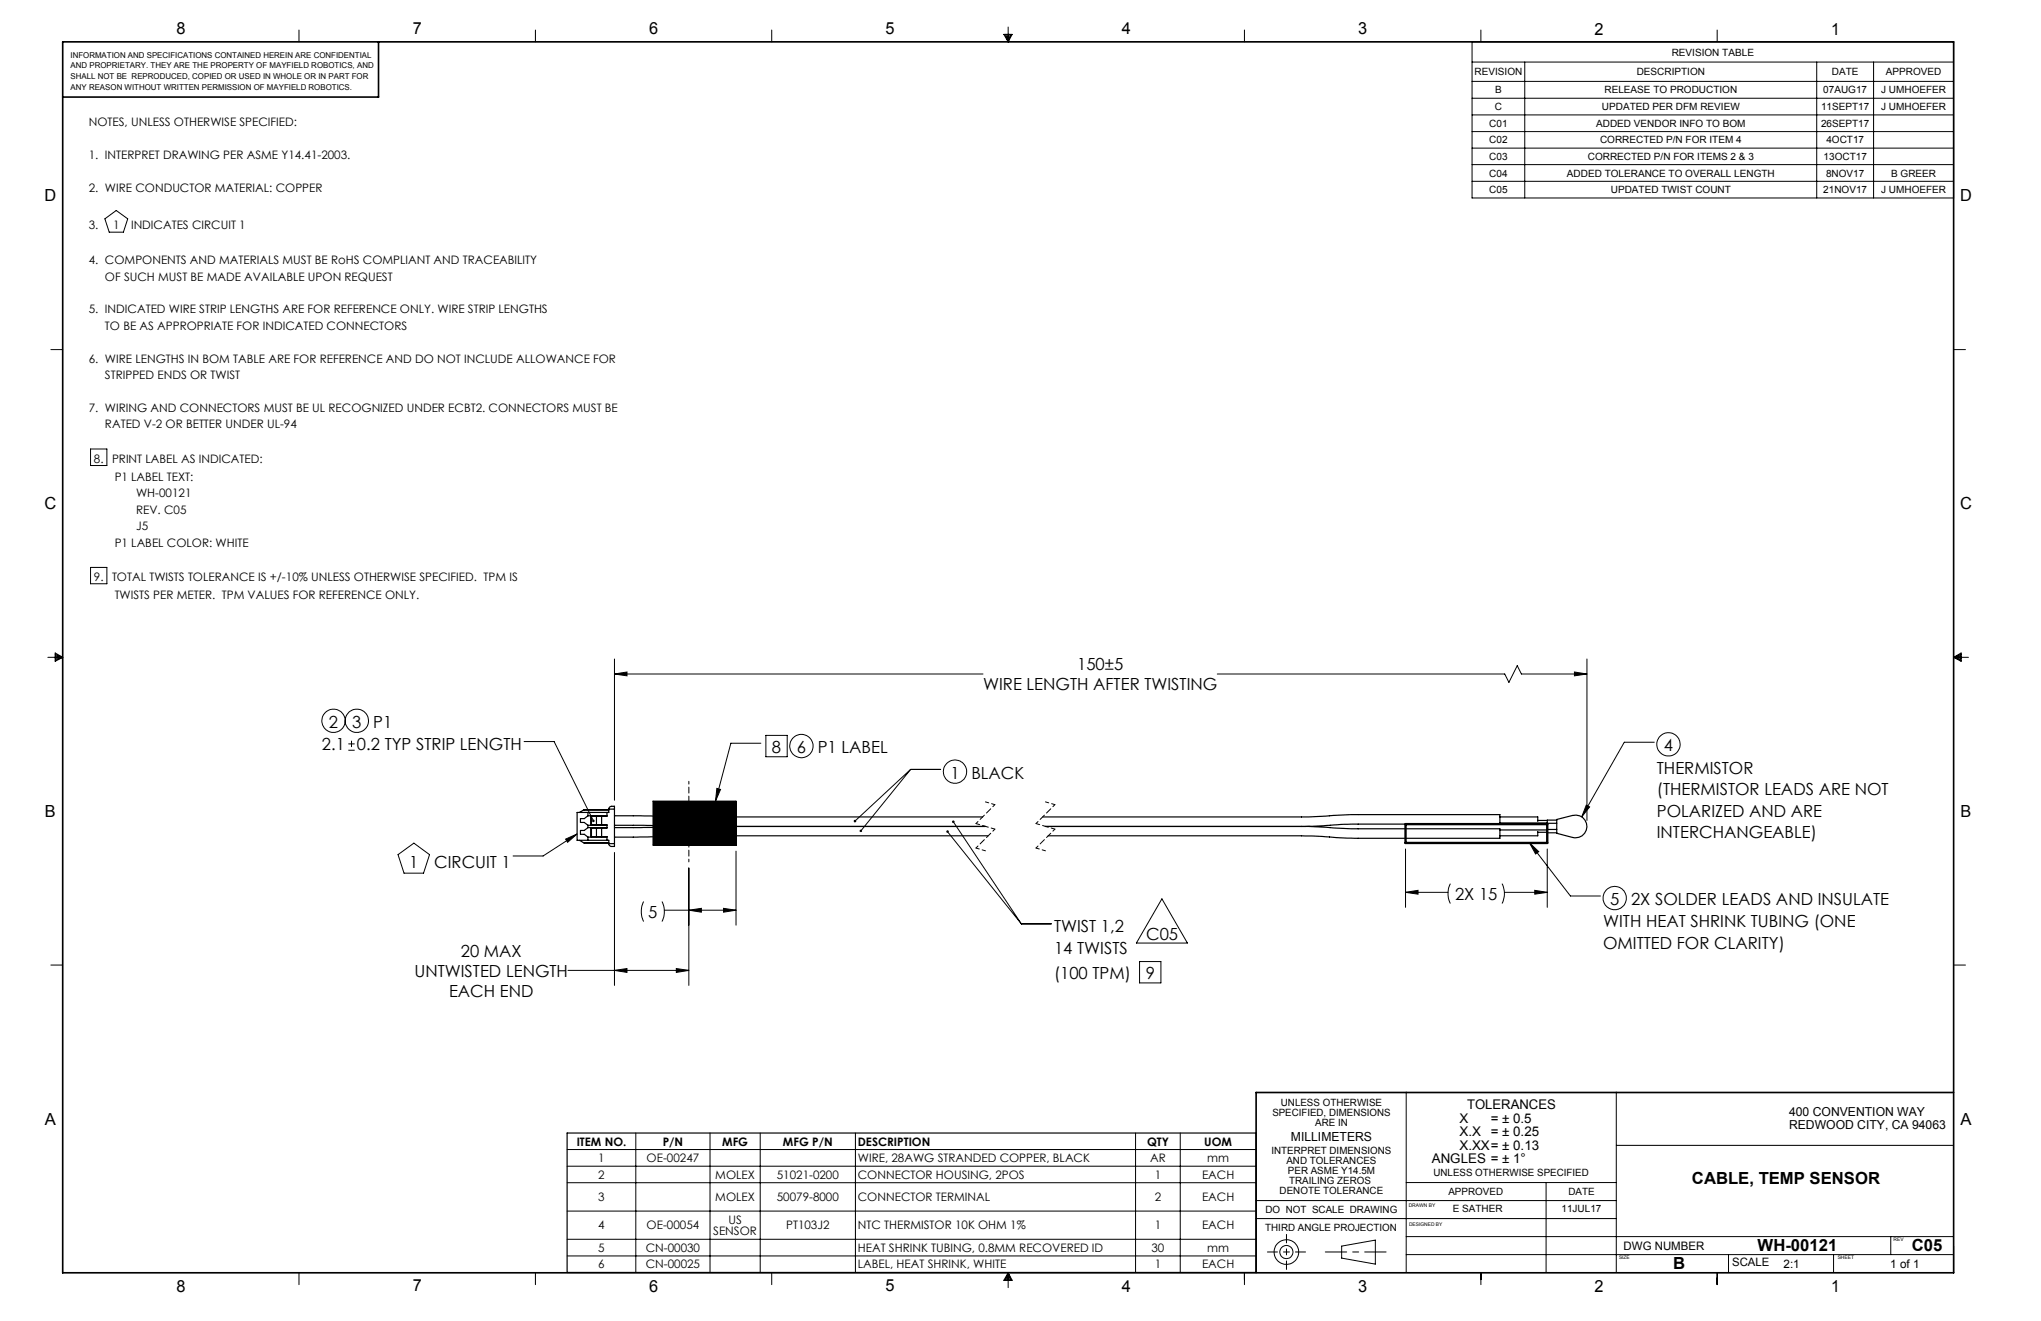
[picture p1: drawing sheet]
<svg xmlns="http://www.w3.org/2000/svg" width="432mm" height="279mm" viewBox="0 0 432 279" stroke-linecap="round" stroke-linejoin="round" font-family="sans-serif">
<g fill="none" stroke="#000" stroke-width=".21">
<path d="M63.3 6.4v2.5M113.3 6.4v2.5M163.3 6.4v2.5M212.4 7.3h1.7l-.8 1.6zM212.7 7.3l.6 1.6M213 7.3l.3 1.6M213.3 5.7v3.2M213.5 7.3l-.2 1.6M213.9 7.3l-.6 1.6M263.3 6.4v2.5M311.4 8.9h101.9v33h-101.9zM311.4 13.1h101.9"/>
<path d="M311.4 17.2h101.9M313.3 6.4v2.5M322.6 13.1v28.8M363.3 6.4v2.5M384.4 13.1v28.8M396.4 13.1v28.8M311.4 20.8h101.9M311.4 24.3h101.9M311.4 27.8h101.9M311.4 31.3h101.9M311.4 34.8h101.9M311.4 38.3h101.9"/>
<path d="M22.2 46.3l2.4-1.8 2.4 1.8-.9 2.8h-3zM10.8 73.9h2.5M413.3 73.9h2.5M19.2 95h3.4v3.5h-3.4zM10.1 139h3.2M11.7 138.1l1.6 .9-1.6 .9zM11.7 138.4l1.6 .6M11.7 138.7l1.6 .3M13.3 139l-1.6 .6M13.3 139l-1.6 .3M19.2 120h3.4v3.5h-3.4zM130 139.4v29.9"/>
<path d="M335.7 139.4v34.1M413.3 139h3.2M413.3 139l1.6-.9v1.8zM413.3 139l1.6 .6M413.3 139l1.6 .3M414.9 138.4l-1.6 .6M414.9 138.7l-1.6 .3M73.7 158.7h1.3M73.7 157.3h1.3M74.4 156.7v1.3M110.9 156.8h6.3l8.4 16.8M130 142.6l2.6-.5v.8z"/>
<path d="M130 142.6h78M161 157.2h-6.4l-3.2 12.2M162 155.5h4.5v4.6h-4.5zM257.5 142.6h60.8l.9 1.7 1.8-3.5 .9 1.8h13.8M333.1 142.1l2.6 .5-2.6 .3zM350 157h-6.4l-9 15.8M119.7 177.5l2.4-1.1-2 1.8zM122.1 176.4l-7.2 4.6h-6.4M138.1 169.4h17.6v9.4h-17.6zM151.7 166.8l.7 .2-1 2.4zM192.7 162.7h6.3M192.7 162.7l-10.6 13"/>
<path d="M192.7 162.7l-11.8 11M200.4 175.9l15.7 19.5M201.7 173.8l14.4 21.6M297.4 179.6v12.3M323.6 178.3l1.9 1.8-.6 .5zM323.6 178.3l8.6 11.2h6.4M327.3 179.6v12.3M335.6 170.3l.7 .4-1.7 2.1zM84.2 180.8l3.4-2.5 3.3 2.5-1.3 3.9h-4.1zM130 180.3v28.1M136.2 190.7a4.8 4.8 0 0 0 0 4.2M140.1 190.7a4.8 4.8 0 0 1 0 4.2"/>
<path d="M140.5 192.5h15.2M145.7 192.5l2.7-.4v.8zM145.7 183.6v24.8M153.1 192.1l2.6 .4-2.6 .4zM155.7 180v15.7M216.1 195.4h6.3M245.8 190.1l5.4 9.4h-10.8zM297.4 188.7l2.6-.4v.8zM297.4 188.7h9M306.8 186.9a4.7 4.7 0 0 0 0 4.2M317.8 186.9l.1 .3a4.8 4.8 0 0 1-.1 3.9M318.3 188.7h9"/>
<path d="M324.7 188.3l2.6 .4-2.6 .4zM10.8 204.1h2.5M120.2 205.2h25.5M130 205.2l2.6-.3v.8zM143.1 204.9l2.6 .3-2.6 .5zM241.1 203.4h4.5v4.5h-4.5zM413.3 204.1h2.5M134.5 239.6v29.5M150.2 239.6v29.5M160.8 239.6v29.5M181 239.6v29.5M240.2 239.6v29.5"/>
<path d="M249.7 239.6v29.5M297.5 231.1v38.1M341.9 231.1v38.1M120 243.1h145.7M120 246.7h145.7M120 250.2h145.7M120 256.2h145.7M265.7 257.7h76.2M265.7 253.9h76.2M297.5 250.1h44.4M327.1 250.1v19.1M341.9 242.3h71.4"/>
<path d="M63.3 269.2v2.5M113.3 269.2v2.5M120 262.1h145.7M120 265.6h145.7M163.3 269.2v2.5M213.3 269.2v3.1M213.3 269.2l.8 1.6h-1.7zM213.3 269.2l-.6 1.6M213.3 269.2l-.3 1.6M213.3 269.2l.6 1.6M213.3 269.2l.2 1.6M263.3 269.2v2.5"/>
<path d="M283.8 263.6l7.2-1.3v5.1l-7.2-1.3zM297.5 265.4h115.8M297.5 261.5h115.8M313.3 269.2v2.5M363.3 269.2v2.5M365.7 265.4v3.8M387.9 265.4v3.8M400 261.5v3.9M413.3 263.6v5.6"/>
<circle cx="70.6" cy="152.5" r="2.47"/>
<circle cx="75.5" cy="152.5" r="2.47"/>
<circle cx="169.6" cy="157.8" r="2.47"/>
<circle cx="353" cy="157.4" r="2.46"/>
<circle cx="202.1" cy="163.2" r="2.47"/>
<circle cx="341.6" cy="189.9" r="2.46"/>
<circle cx="272.2" cy="264.8" r="2.6"/>
<circle cx="272.2" cy="264.8" r="1.38"/>
</g>
<g fill="none" stroke="#000" stroke-width=".25">
<path d="M122.6 177.7l.8 .5M123.4 171.3h5.4M123.4 178.2l5.4 .1M123.4 178.2h5.4M123.4 171.3l-.8 .5M124.4 175h4M124.4 177.1h4M124.4 172.5h4M124.4 174.6h4M124.4 171.8v.7M124.4 174.6v.4M124.4 177.1v.6"/>
<path d="M124.4 175l-.8 .6h-.8v.9h.8l.8 .6M124.4 172.5l-.8 .6h-.8v.9h.8l.8 .6M125.1 172.6v1.8M125.1 175.2v1.8M126.2 172.6v1.8M126.2 175.2v1.8M127.3 172.6v1.8M127.3 175.2v1.8M128.4 171.8v.8h-3.4v1.8h3.4v.8h-3.4v1.8h3.4v.7M128.8 171.1l.2-.4 .4-.2h.6v.6M128.8 178.4a.6 .6 0 0 0 .6 .6h.6v-.6M128.8 171.1v.7h-6.7v5.9h6.7v.7"/>
<path d="M128.8 171.1h1.2M128.8 178.4h1.2M128.8 171.2l-5.4 .1M130 174.6l16 .2M130 172.5l13.8 .3h64.1M130 171.1v7.3M146 174.8l-16 .2M146 174.8h62.5M209.1 176.8h-63.1l-16 .3M220.6 172.8h56.2l9-.5h31.5v2h-31.4l-10.6 .5M221.2 174.8h54.1M275.3 174.8l10.6 .5h31.4v2h-30.7l-11.3-.5h-53.5"/>
<path d="M317.3 172.8h8v.9M317.3 174.1h10M317.3 175.5h10M325.3 175.9v.9h-8M325.3 173.5h2M325.3 176h2M329.4 173.3l3.3-.8a2.41 2.41 0 0 1 3 2.3 2.41 2.41 0 0 1-3 2.3l-3.3-.9zM329.4 173.5h-2.1v.6h2.1M329.4 175.4h-2.1v.7h2.1M120 239.6h145.7v29.5h-145.7z"/>
</g>
<path d="M206.5 174.2l4 1.2M206.5 179.4l2 .6M208.5 169.6l2 .6M219.2 174.2l4 1.2M219.2 179.4l2 .6M221.2 169.6l2 .6" fill="none" stroke="#000" stroke-width=".21" stroke-dasharray="1.3 .6" stroke-dashoffset=".5"/>
<path d="M145.7 165.3v17M210.5 170.2l-4 4M210.5 175.4l-4 4M223.2 170.2l-4 4M223.2 175.4l-4 4" fill="none" stroke="#000" stroke-width=".21" stroke-dasharray="1.3 .6" stroke-dashoffset=".7"/>
<path d="M297.4 174.3h29.9v4h-29.9z" fill="none" stroke="#000" stroke-width=".5"/>
<path d="M293.2 264.8h-12.8" fill="none" stroke="#000" stroke-width=".21" stroke-dasharray="15.2 1.3 1.3 1.3" stroke-dashoffset="10.7"/>
<path d="M276.2 264.8h-8.1" fill="none" stroke="#000" stroke-width=".21" stroke-dasharray="15.2 1.3 1.3 1.3" stroke-dashoffset="13.1"/>
<path d="M272.2 268.5v-7.4" fill="none" stroke="#000" stroke-width=".21" stroke-dasharray="15.2 1.3 1.3 1.3" stroke-dashoffset="13.4"/>
<path d="M13.3 8.9h400v260.3h-400zM80.1 8.9v11.6h-66.8M413.3 231.1h-147.6v38.1" fill="none" stroke="#000" stroke-width=".35"/>
<path d="M130 142.6l2.6-.5v.8zM333.1 142.1l2.6 .5-2.6 .3zM297.4 188.7l2.6-.4v.8zM324.7 188.3l2.6 .4-2.6 .4zM143.1 204.9l2.6 .3-2.6 .5zM130 205.2l2.6-.3v.8zM153.1 192.1l2.6 .4-2.6 .4zM145.7 192.5l2.7-.4v.8zM125.4 173.4l-.1 .1a.28 .28 0 0 0 0 .3 .28 .28 0 0 0 .4 .1l-.1-.3 .1 .3 .1-.2-.1-.3zM181.9 175.5v.4l.2-.2-.1 .2a.26 .26 0 0 0 .3 0 .26 .26 0 0 0 0-.4 .26 .26 0 0 0-.4 0zM180.7 173.5l-.1 .3 .3-.1-.2 .1a.28 .28 0 0 0 .4 .1 .28 .28 0 0 0 0-.4 .28 .28 0 0 0-.4 0zM119.7 177.5l2.4-1.1-2 1.8zM323.6 178.3l1.9 1.8-.6 .5zM335.6 170.3l.7 .4-1.7 2.1zM151.7 166.8l.7 .2-1 2.4zM200.2 175.7a.26 .26 0 0 0 .1 .4 .26 .26 0 0 0 .4-.2 .26 .26 0 0 0-.4-.3l.1 .3zM201.5 173.6a.28 .28 0 0 0 .1 .5 .28 .28 0 0 0 .4-.4 .28 .28 0 0 0-.5-.1l.2 .2z" fill="#000"/>
<path d="M138.1 169.4h17.6v9.4h-17.6z" fill-rule="evenodd" fill="#000"/>
<g font-size="3.5">
<text x="37.3" y="7.3">8</text>
<text x="87.3" y="7.3">7</text>
<text x="137.3" y="7.3">6</text>
<text x="187.3" y="7.3">5</text>
<text x="237.3" y="7.3">4</text>
<text x="287.4" y="7.3">3</text>
<text x="337.4" y="7.3">2</text>
<text x="387.4" y="7.3">1</text>
<text x="9.4" y="42.5">D</text>
<text x="414.7" y="42.5">D</text>
<text x="9.4" y="107.6">C</text>
<text x="414.7" y="107.7">C</text>
<text x="227.9" y="141.8">150±5</text>
<text x="208" y="146">WIRE LENGTH AFTER TWISTING</text>
<text x="69.6" y="153.9">2</text>
<text x="74.5" y="153.9">3 P1</text>
<text x="68.1" y="158.7">2.1</text>
<text x="75.5" y="158.7">0.2 TYP STRIP LENGTH</text>
<text x="163.3" y="159.3">8</text>
<text x="168.6" y="159.3">6 P1 LABEL</text>
<text x="352" y="158.9">4</text>
<text x="201.1" y="164.7">1 BLACK</text>
<text x="350.5" y="163.6">THERMISTOR</text>
<text x="9.5" y="172.7">B</text>
<text x="350.5" y="168.2">(THERMISTOR LEADS ARE NOT</text>
<text x="350.5" y="172.7">POLARIZED AND ARE</text>
<text x="414.8" y="172.8">B</text>
<text x="350.5" y="177.2">INTERCHANGEABLE)</text>
<text x="86.6" y="183.6">1</text>
<text x="91.9" y="183.6">CIRCUIT 1</text>
<text x="307.8" y="190.3">2X 15</text>
<text x="340.7" y="191.4">5</text>
<text x="345.1" y="191.4">2X SOLDER LEADS AND INSULATE</text>
<text x="137.2" y="194.1">5</text>
<text x="223" y="197.2">TWIST 1,2</text>
<text x="339.2" y="196.2">WITH HEAT SHRINK TUBING (ONE</text>
<text x="97.5" y="202.4">20 MAX</text>
<text x="223" y="201.7">14 TWISTS</text>
<text x="242.5" y="198.9">C05</text>
<text x="339.2" y="200.7">OMITTED FOR CLARITY)</text>
<text x="87.7" y="206.6">UNTWISTED LENGTH</text>
<text x="223" y="207.1">(100 TPM)</text>
<text x="242.4" y="207.1">9</text>
<text x="95" y="210.8">EACH END</text>
<text x="9.5" y="237.9">A</text>
<text x="414.8" y="237.9">A</text>
<text x="358" y="250.5">CABLE, TEMP SENSOR</text>
<text x="354" y="268.5">B</text>
<text x="371.8" y="264.7">WH-00121</text>
<text x="404.5" y="264.6">C05</text>
<text x="37.3" y="273.2">8</text>
<text x="87.3" y="273.1">7</text>
<text x="137.3" y="273.2">6</text>
<text x="187.3" y="273.1">5</text>
<text x="237.3" y="273.2">4</text>
<text x="287.4" y="273.2">3</text>
<text x="337.4" y="273.2">2</text>
<text x="387.4" y="273.2">1</text>
</g>
<g font-size="2.8">
<text x="308.8" y="237.5">X</text>
<text x="310.4" y="234.6">TOLERANCES</text>
<text x="315.4" y="237.5">= ± 0.5</text>
<text x="308.8" y="243.2">X.XX= ± 0.13</text>
<text x="308.8" y="240.3">X.X</text>
<text x="315.4" y="240.3">= ± 0.25</text>
<text x="302.9" y="246.1">ANGLES = ± 1°</text>
</g>
<g font-size="2.6">
<text x="378.5" y="238.9">REDWOOD CITY, CA 94063</text>
<text x="378.5" y="236.1">400 CONVENTION WAY</text>
<text x="273.1" y="241.4">MILLIMETERS</text>
</g>
<g font-size="2.5">
<text x="18.8" y="26.6">NOTES, UNLESS OTHERWISE SPECIFIED:</text>
<text x="18.8" y="33.6">1. INTERPRET DRAWING PER ASME Y14.41-2003.</text>
<text x="18.8" y="40.5">2. WIRE CONDUCTOR MATERIAL: COPPER</text>
<text x="18.8" y="48.5">3.</text>
<text x="23.9" y="48.5">1</text>
<text x="27.7" y="48.5">INDICATES CIRCUIT 1</text>
<text x="18.8" y="55.9">4. COMPONENTS AND MATERIALS MUST BE RoHS COMPLIANT AND TRACEABILITY</text>
<text x="22.2" y="59.4">OF SUCH MUST BE MADE AVAILABLE UPON REQUEST</text>
<text x="18.8" y="66.3">5. INDICATED WIRE STRIP LENGTHS ARE FOR REFERENCE ONLY. WIRE STRIP LENGTHS</text>
<text x="22.2" y="69.8">TO BE AS APPROPRIATE FOR INDICATED CONNECTORS</text>
<text x="18.8" y="76.7">6. WIRE LENGTHS IN BOM TABLE ARE FOR REFERENCE AND DO NOT INCLUDE ALLOWANCE FOR</text>
<text x="22.2" y="80.2">STRIPPED ENDS OR TWIST</text>
<text x="18.8" y="87.1">7. WIRING AND CONNECTORS MUST BE UL RECOGNIZED UNDER ECBT2. CONNECTORS MUST BE</text>
<text x="22.2" y="90.6">RATED V-2 OR BETTER UNDER UL-94</text>
<text x="19.9" y="97.9">8.</text>
<text x="23.7" y="97.9">PRINT LABEL AS INDICATED:</text>
<text x="24.3" y="101.7">P1 LABEL TEXT:</text>
<text x="28.8" y="105.2">WH-00121</text>
<text x="28.8" y="108.7">REV. C05</text>
<text x="28.8" y="112.1">J5</text>
<text x="24.3" y="115.6">P1 LABEL COLOR: WHITE</text>
<text x="19.9" y="122.9">9.</text>
<text x="23.7" y="122.9">TOTAL TWISTS TOLERANCE IS +/-10% UNLESS OTHERWISE SPECIFIED. TPM IS</text>
<text x="24.3" y="126.8">TWISTS PER METER. TPM VALUES FOR REFERENCE ONLY.</text>
<text x="122" y="242.3">ITEM NO.</text>
<text x="126.6" y="245.8">1</text>
<text x="136.8" y="245.8">OE-00247</text>
<text x="140.2" y="242.3">P/N</text>
<text x="152.8" y="242.3">MFG</text>
<text x="165.7" y="242.3">MFG P/N</text>
<text x="181.5" y="242.3">DESCRIPTION</text>
<text x="181.5" y="245.8">WIRE, 28AWG STRANDED COPPER, BLACK</text>
<text x="242.7" y="242.3">QTY</text>
<text x="243.3" y="245.8">AR</text>
<text x="254.8" y="242.3">UOM</text>
<text x="255.4" y="245.8">mm</text>
<text x="126.6" y="249.3">2</text>
<text x="151.3" y="249.3">MOLEX</text>
<text x="164.3" y="249.3">51021-0200</text>
<text x="181.5" y="249.3">CONNECTOR HOUSING, 2POS</text>
<text x="244.3" y="249.3">1</text>
<text x="254.3" y="249.3">EACH</text>
<text x="126.6" y="254.1">3</text>
<text x="151.3" y="254.1">MOLEX</text>
<text x="164.3" y="254.1">50079-8000</text>
<text x="181.5" y="254.1">CONNECTOR TERMINAL</text>
<text x="244.3" y="254.1">2</text>
<text x="254.3" y="254.1">EACH</text>
<text x="126.6" y="260">4</text>
<text x="136.8" y="260">OE-00054</text>
<text x="150.9" y="261.3">SENSOR</text>
<text x="154.1" y="258.8">US</text>
<text x="166.3" y="260">PT103J2</text>
<text x="181.5" y="260">NTC THERMISTOR 10K OHM 1%</text>
<text x="244.3" y="260">1</text>
<text x="254.3" y="260">EACH</text>
<text x="126.6" y="268.3">6</text>
<text x="126.6" y="264.8">5</text>
<text x="136.6" y="268.3">CN-00025</text>
<text x="136.6" y="264.8">CN-00030</text>
<text x="181.5" y="268.3">LABEL, HEAT SHRINK, WHITE</text>
<text x="181.5" y="264.8">HEAT SHRINK TUBING, 0.8MM RECOVERED ID</text>
<text x="243.6" y="264.8">30</text>
<text x="244.3" y="268.3">1</text>
<text x="254.3" y="268.3">EACH</text>
<text x="255.4" y="264.8">mm</text>
<text x="343.5" y="264.3">DWG NUMBER</text>
<text x="377.3" y="268.1">2:1</text>
<text x="399.9" y="268.1">1 of 1</text>
</g>
<text font-size="2.4" x="366.5" y="267.8">SCALE</text>
<g font-size="2.1">
<text x="353.7" y="11.8">REVISION TABLE</text>
<text x="312" y="15.9">REVISION</text>
<text x="346.3" y="15.9">DESCRIPTION</text>
<text x="387.6" y="15.9">DATE</text>
<text x="399" y="15.9">APPROVED</text>
<text x="316.3" y="23.3">C</text>
<text x="316.3" y="19.8">B</text>
<text x="338.9" y="23.3">UPDATED PER DFM REVIEW</text>
<text x="339.4" y="19.8">RELEASE TO PRODUCTION</text>
<text x="385.3" y="23.3">11SEPT17</text>
<text x="385.7" y="19.8">07AUG17</text>
<text x="398" y="19.8">J UMHOEFER</text>
<text x="398" y="23.3">J UMHOEFER</text>
<text x="315.1" y="26.8">C01</text>
<text x="337.7" y="26.8">ADDED VENDOR INFO TO BOM</text>
<text x="385.3" y="26.8">26SEPT17</text>
<text x="315.1" y="30.3">C02</text>
<text x="315.1" y="33.8">C03</text>
<text x="335.9" y="33.8">CORRECTED P/N FOR ITEMS 2 &amp; 3</text>
<text x="338.5" y="30.3">CORRECTED P/N FOR ITEM 4</text>
<text x="385.8" y="33.8">13OCT17</text>
<text x="386.4" y="30.3">4OCT17</text>
<text x="315.1" y="40.9">C05</text>
<text x="315.1" y="37.4">C04</text>
<text x="331.5" y="37.4">ADDED TOLERANCE TO OVERALL LENGTH</text>
<text x="340.8" y="40.9">UPDATED TWIST COUNT</text>
<text x="385.7" y="40.9">21NOV17</text>
<text x="386.3" y="37.4">8NOV17</text>
<text x="398" y="40.9">J UMHOEFER</text>
<text x="400.1" y="37.4">B GREER</text>
<text x="269.2" y="236.1">SPECIFIED, DIMENSIONS</text>
<text x="271" y="234">UNLESS OTHERWISE</text>
<text x="278.2" y="238.3">ARE IN</text>
<text x="269" y="244">INTERPRET DIMENSIONS</text>
<text x="272.2" y="246.1">AND TOLERANCES</text>
<text x="272.5" y="248.2">PER ASME Y14.5M</text>
<text x="272.8" y="250.4">TRAILING ZEROS</text>
<text x="303.3" y="248.8">UNLESS OTHERWISE SPECIFIED</text>
<text x="267.7" y="256.6">DO NOT SCALE DRAWING</text>
<text x="270.7" y="252.5">DENOTE TOLERANCE</text>
<text x="306.4" y="252.7">APPROVED</text>
<text x="307.3" y="256.4">E SATHER</text>
<text x="330.4" y="256.4">11JUL17</text>
<text x="331.8" y="252.7">DATE</text>
<text x="267.7" y="260.3">THIRD ANGLE PROJECTION</text>
</g>
<g font-size="1.7">
<text x="14.9" y="12.2">INFORMATION AND SPECIFICATIONS CONTAINED HEREIN ARE CONFIDENTIAL</text>
<text x="14.9" y="14.5">AND PROPRIETARY. THEY ARE THE PROPERTY OF MAYFIELD ROBOTICS, AND</text>
<text x="14.9" y="16.7">SHALL NOT BE REPRODUCED, COPIED OR USED IN WHOLE OR IN PART FOR</text>
<text x="14.9" y="19">ANY REASON WITHOUT WRITTEN PERMISSION OF MAYFIELD ROBOTICS.</text>
</g>
<g font-size="1.1">
<text x="298" y="255.2">DRAWN BY</text>
<text x="298.1" y="259.2">DESIGNED BY</text>
<text x="400.6" y="262.6">REV</text>
<text x="342.5" y="266.3">SIZE</text>
<text x="388.8" y="266.4">SHEET</text>
</g>
</svg>
